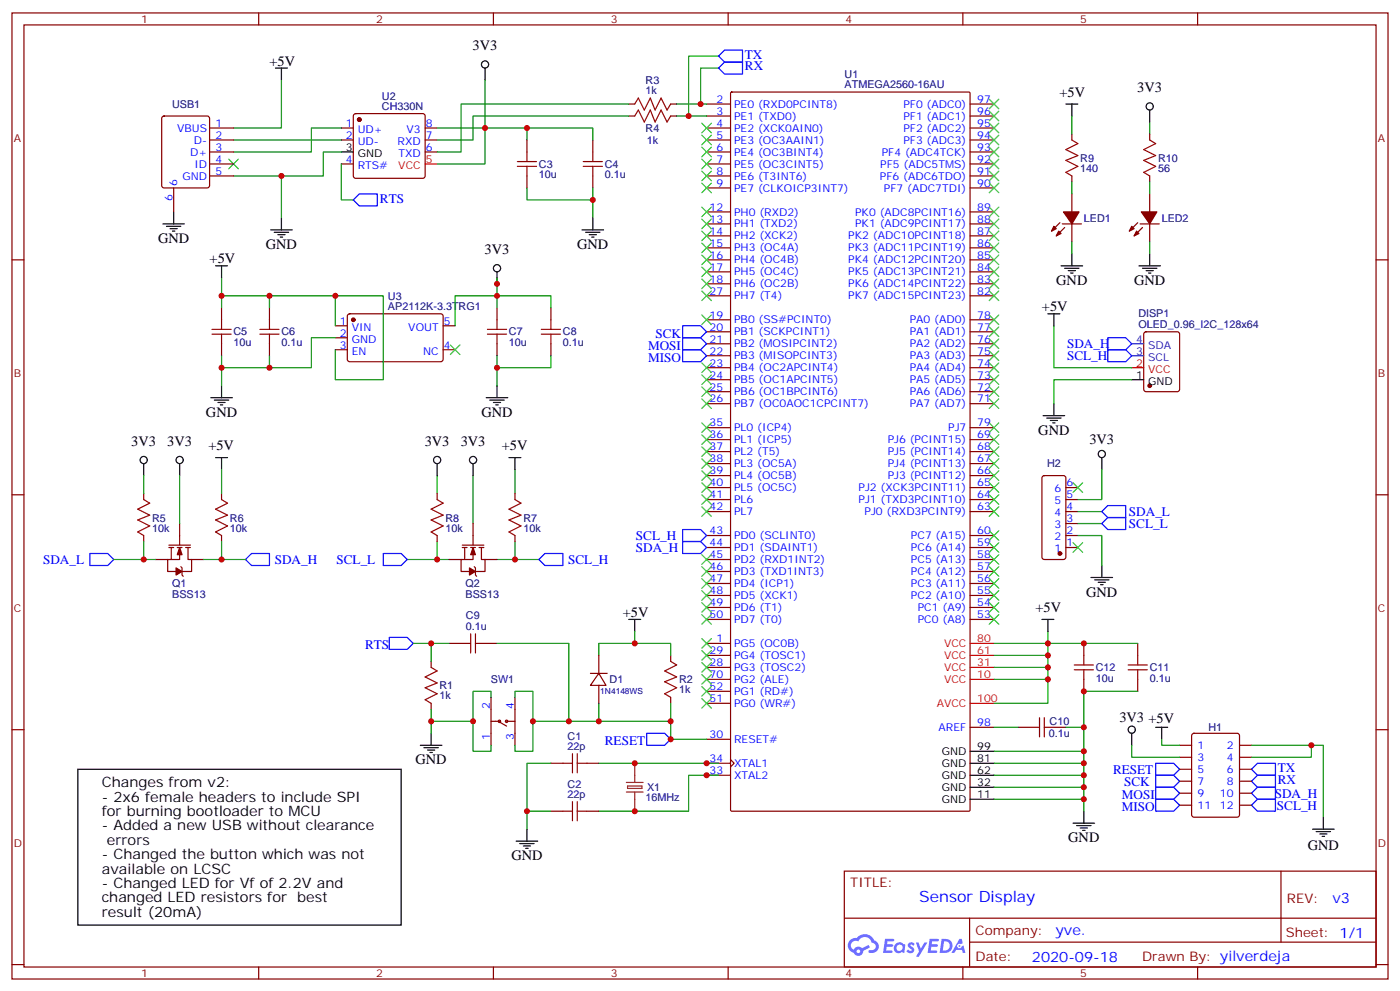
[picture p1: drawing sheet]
<svg xmlns="http://www.w3.org/2000/svg" width="412mm" height="292mm" viewBox="0 0 412 292" stroke-linecap="round" stroke-linejoin="round" font-family="sans-serif">
<g fill="none" stroke="#870000" stroke-width=".35">
<path d="M3.5 3.8h405.4v284.3h-405.4zM7.1 7.3h398.2v277.3h-398.2zM76.2 3.8v3.5M145.3 3.8v3.5M214.5 3.8v3.5M283.6 3.8v3.5M352.8 3.8v3.5M3.5 76.5h3.6M405.3 76.5h3.6M3.5 145.6h3.6M405.3 145.6h3.6M3.5 214.8h3.6"/>
<path d="M405.3 214.8h3.6M248.7 256.4h156.6v28.2h-156.6zM377.3 256.4v20.9M248.7 270.2h156.5M285.6 277.3h119.6M285.6 270.2v14.2M3.5 283.9h3.6M76.2 284.6v3.5M145.3 284.6v3.5M214.5 284.6v3.5M283.6 284.6v3.5M352.8 284.6v3.5"/>
<path d="M405.3 283.9h3.6"/>
</g>
<g fill="#5487ff">
<path d="M267.7 277.6a1.22 1.22 0 0 1 1.7 .2l-.4 .6a.47 .47 0 0 0-.3-.4 .47 .47 0 0 0-.5 .2l.1 .2a1.14 1.14 0 0 1 .8 1.8 1.14 1.14 0 0 1-1.9 0l-.2-.2 .5-.6 .7 .5a.29 .29 0 0 0 .3-.3 .29 .29 0 0 0-.2-.3 1.04 1.04 0 0 1-.6-1.7z"/>
<path d="M260.7 276.3h2.4l.3 .2-.2 .5-1.8 .1-.1 .8h1.5l.3 .4-.3 .4h-1.6l-.2 1.1h1.7l.2 .3-.2 .3-2.6 .1z"/>
<path d="M273.8 276.3h2.4l.3 .2-.1 .5-1.8 .1-.2 .8h1.6l.3 .4-.4 .4h-1.6l-.1 1.1h1.7l.2 .3-.2 .3-2.6 .1z"/>
<path d="M282.6 276.3h.7l.3 1.3-.6 .3a.69 .69 0 0 0-1 .3 .69 .69 0 0 0 .4 .9 .69 .69 0 0 0 .9-.6l.5-.2 .6 2.2h-.8l-.2-.9h-1.8l-.5 .9h-.8z"/>
<path d="M269.8 277.4h.8l.6 1.8 1.1-1.8h.9l-2.6 4.2h-.8l.9-1.5z"/>
<path d="M277.4 276.3l-.6 4.2h1.3a2.11 2.11 0 0 0 2.5-2.1 2.11 2.11 0 0 0-2.5-2.1zM278.1 277.1a1.39 1.39 0 0 1 1.7 1.4 1.39 1.39 0 0 1-1.8 1.3h-.3z"/>
<path d="M263.7 277.9a1.54 1.54 0 0 0-.1 2.2 1.54 1.54 0 0 0 2.2 .1l.6 .3 .3-2.3-.2-.3h-.4a1.49 1.49 0 0 0-2.4 0zM264 278.9a.94 .94 0 0 1 1.8 0 .94 .94 0 0 1-1.8 0z"/>
<path d="M250.4 276.7a2.18 2.18 0 0 0 1.1 3.7 1.44 1.44 0 0 0 1.6 .9 1.44 1.44 0 0 0 1.2-1.4l2-1.1-.5-.7-1.9 1a1.47 1.47 0 0 0-2.4 .4 1.39 1.39 0 0 1-.7-1.9 1.39 1.39 0 0 1 2-.5 2.12 2.12 0 0 1 2.2-1.3 2.12 2.12 0 0 1 1.9 1.7 1.14 1.14 0 0 1 1.1 1.4 1.14 1.14 0 0 1-1.7 .7 .43 .43 0 0 0-.5 .4 .43 .43 0 0 0 .4 .5 1.98 1.98 0 0 0 2.5-1.2 1.98 1.98 0 0 0-1.2-2.6 3.1 3.1 0 0 0-5.3-.6l-.9 .1zM252.3 280a.55 .55 0 0 1 1.1 0 .55 .55 0 0 1-1.1 0z"/>
<circle cx="282.6" cy="278.4" r=".26"/>
</g>
<g fill="none" stroke="#870000" stroke-width=".35">
<path d="M47.9 34.4l.4-.3h12.7l.7 .5v20l-.4 .7h-13l-.6-.4-.1-20zM61.7 37.7h7.1M100.5 37.7h3.6M104.3 33.6l.5-.2h19.7l.5 .2 .2 .5v17.7l-.2 .5-.5 .2h-19.7l-.5-.2-.2-.5v-17.7zM125.2 37.7h3.6M185.2 34.1h1.8M185.2 30.6h1.8M197.6 34.1h1.7M197.6 30.6h1.7M208.1 34.1h7.1M208.1 37.7h7.1M208.1 30.6h7.1"/>
<path d="M215.3 27.3l.2-.2h69.9l.3 .2 .1 211.1-.2 .3-70.1 .1-.3-.2zM285.8 34.1h7M285.8 37.7h7M285.8 30.6h7M315.7 39.4v1.8M338.7 39.4v1.8M51.2 55.3v7.1M61.7 44.7h7.1M61.7 48.3h7.1M61.7 51.8h7.1M61.7 41.2h7.1M100.5 48.3h3.6"/>
<path d="M100.5 41.2h3.6M125.2 44.7h3.6M125.2 41.2h3.6M155.2 41.2v3.5M155.2 51.8v3.5M174.6 41.2v3.5M174.6 51.8v3.5M208.1 44.7h7.1M208.1 48.3h7.1M208.1 51.8h7.1M208.1 55.3h7.1M208.1 41.2h7.1"/>
<path d="M285.8 44.7h7M285.8 48.3h7M285.8 51.8h7M285.8 55.3h7M285.8 41.2h7M315.7 51.8v1.8M315.7 57.1v5.3M338.7 51.8v1.8M338.7 57.1v5.3M208.1 69.4h7.1M208.1 76.5h7.1M208.1 73h7.1"/>
<path d="M208.1 65.9h7.1M208.1 62.4h7.1M285.8 69.4h7M285.8 76.5h7M285.8 73h7M285.8 65.9h7M285.8 62.4h7M312.2 65.5l-2.5 2.5M312.9 65.9h5.7M313.6 67l-2.5 2.4M315.7 65.9v5.3M335.1 65.5l-2.4 2.5"/>
<path d="M335.8 65.9h5.7M336.5 67l-2.4 2.4M338.7 65.9v5.3M65.3 90.6v3.5M79.4 90.6v3.5M98.8 95.9h3.5M98.8 99.4h3.5M102.5 92.6l.5-.2h27.1l.4 .7v12.9l-.7 .5-27.1-.1-.4-.6v-12.7zM130.5 95.9h3.6M146.4 90.6v3.5M162.3 90.6v3.5M208.1 97.6h7.1"/>
<path d="M208.1 80h7.1M208.1 94.1h7.1M208.1 83.5h7.1M208.1 87.1h7.1M285.8 97.6h7M285.8 80h7M285.8 94.1h7M285.8 83.5h7M285.8 87.1h7M337.1 97.9l.5-.3h9.2l.6 .5 .1 16.5-.5 .6-9.4 .1-.6-.5-.1-16.4zM65.3 101.2v3.5M79.4 101.2v3.5"/>
<path d="M98.8 102.9h3.5M130.5 102.9h3.6M146.4 101.2v3.5M162.3 101.2v3.5M208.1 108.2h7.1M208.1 118.8h7.1M208.1 111.8h7.1M208.1 115.3h7.1M208.1 104.7h7.1M208.1 101.2h7.1M285.8 108.2h7M285.8 118.8h7"/>
<path d="M285.8 111.8h7M285.8 115.3h7M285.8 104.7h7M285.8 101.2h7M208.1 132.9h7.1M208.1 129.4h7.1M208.1 136.5h7.1M208.1 140h7.1M208.1 125.9h7.1M285.8 132.9h7M285.8 129.4h7M285.8 136.5h7"/>
<path d="M285.8 140h7M285.8 125.9h7M42.3 145.3v1.7M42.3 157.6v1.8M52.9 154.1v6.3M65.3 145.3v1.7M65.3 157.6v1.8M128.8 145.3v1.7M128.8 157.6v1.8M139.3 154.1v6.3M151.7 145.3v1.7M151.7 157.6v1.8"/>
<path d="M208.1 150.6h7.1M208.1 157.6h7.1M208.1 143.5h7.1M208.1 147h7.1M285.8 150.6h7M285.8 157.6h7M285.8 143.5h7M285.8 147h7M307.2 140.2l.4-.2h5.7l.6 .4 .1 23.6-.5 .6-5.9 .1-.6-.5-.1-23.5zM314 150.6h3.5M314 157.6h3.5M314 143.5h3.5"/>
<path d="M314 147h3.5M314 154.1h3.5M45.9 164.7h3.5M49.7 161.1h1.5M49.7 160.4h6.4M50.4 161.1v3.6M52.2 161.1h1.4M52.9 161.1v3.6h-3.5v3.5h2.5M53.3 166.8l.3 .3v2.2l.4 .3M54.7 161.1h1.4M55.4 161.1v3.6h1v3.5h-2.8M56.4 164.7h3.6"/>
<path d="M132.3 164.7h3.5M136.2 161.1h1.4M136.2 160.4h6.3M136.9 161.1v3.6M138.6 161.1h1.5M139.3 161.1v3.6h-3.5v3.5h2.5M139.7 166.8l.4 .3v2.2l.3 .3M141.1 161.1h1.4M141.8 161.1v3.6h1.1v3.5h-2.8M142.9 164.7h3.5M208.1 164.7h7.1M208.1 178.8h7.1"/>
<path d="M208.1 175.3h7.1M208.1 171.7h7.1M208.1 168.2h7.1M208.1 161.1h7.1M285.8 164.7h7M285.8 178.8h7M285.8 175.3h7M285.8 171.7h7M285.8 168.2h7M285.8 161.1h7M314 161.1h3.5M127 194.7v1.7"/>
<path d="M132.3 189.4h3.5M142.9 189.4h3.5M173.9 198.2h5M176.4 198.2l2.1 3.5h-4.6zM176.4 192.9v5.3M197.6 192.9v1.8M208.1 189.4h7.1M208.1 182.3h7.1M208.1 200h7.1M208.1 196.4h7.1M208.1 192.9h7.1M285.8 182.3h7"/>
<path d="M319.3 189.4v3.5M319.3 200v3.5M335.1 189.4v3.5M335.1 200v3.5M127 207v1.8M144.6 205.2v14.2M144.6 212.3h2.5M146.8 212.3l2.4 1.4M149.2 212.3h2.5M151.7 205.2v14.2M176.4 201.7v5.3M197.6 205.2v1.8"/>
<path d="M208.1 217.6h7.1M208.1 207h7.1M208.1 203.5h7.1M285.8 214.1h7M299.9 214.1h3.5M310.4 214.1h3.6M347.5 219.4h3.5M351.2 216l.5-.2h12.7l.7 .5v23.5l-.4 .7h-13l-.6-.4-.1-23.6zM365.1 219.4h3.6M162.3 224.6h3.5M162.3 238.8h3.5M172.9 224.6h3.5"/>
<path d="M172.9 238.8h3.5M208.1 224.6h7.1M208.1 228.2h7.1M215.2 223.6l1.1 1-1.1 1.1M347.5 222.9h3.5M347.5 226.4h3.5M347.5 229.9h3.5M347.5 233.5h3.5M347.5 237h3.5M365.1 222.9h3.6M365.1 226.4h3.6M365.1 229.9h3.6"/>
<path d="M365.1 233.5h3.6M365.1 237h3.6"/>
<circle cx="147.1" cy="212.3" r=".35"/>
<circle cx="149.2" cy="212.3" r=".35"/>
</g>
<path d="M125.2 48.3h3.6M285.8 196.4h7M285.8 189.4h7M285.8 200h7M285.8 192.9h7M285.8 207h7" fill="none" stroke="#f00" stroke-width=".35"/>
<g fill="none" stroke="#000" stroke-width=".35">
<path d="M81.1 20h3.6M82.9 20v3.6M142.9 20v3.6M314 30.6h3.5M315.7 30.6v3.5M338.7 32.4v3.5M100.5 44.7h3.6M48 65.9h6.3M49 66.6h4.3M50.1 67.3h2.1M50.8 68h.7M51.2 62.4v3.5"/>
<path d="M63.5 78.2h3.5M65.3 78.2v3.6M79.7 67.7h6.4M80.8 68.4h4.2M81.8 69.1h2.2M82.5 69.8h.8M82.9 64.1v3.6M171.4 67.7h6.4M172.5 68.4h4.2M173.6 69.1h2.1M174.3 69.8h.7M174.6 64.1v3.6"/>
<path d="M312.6 78.2h6.3M313.6 79h4.3M314.7 79.7h2.1M315.7 74.7v3.5M335.5 78.2h6.3M336.5 79h4.3M337.6 79.7h2.1M338.7 74.7v3.5M146.4 80v3.5M308.7 92.4h3.5M310.4 92.4v3.5M315.4 80.4h.7"/>
<path d="M338.3 80.4h.7M62.1 117.1h6.3M63.1 117.8h4.3M64.2 118.5h2.1M64.9 119.2h.7M65.3 113.5v3.6M143.2 117.1h6.4M144.3 117.8h4.2M145.3 118.5h2.2M146 119.2h.8M146.4 113.5v3.6M310.4 118.8v3.5"/>
<path d="M333.4 111.8h3.5M42.3 136.5v3.5M52.9 136.5v3.5M63.5 134.7h3.5M65.3 134.7v3.5M128.8 136.5v3.5M139.3 136.5v3.5M149.9 134.7h3.6M151.7 134.7v3.5M307.3 122.3h6.3M308.3 123h4.3M309.4 123.8h2.1"/>
<path d="M310.1 124.5h.7M324.6 134.7v3.5M321.4 170h6.3M322.4 170.7h4.3M323.5 171.4h2.1M324.2 172.1h.7M324.6 166.4v3.6M185.2 182.3h3.5M187 182.3v3.5M306.9 182.3h3.5M308.7 182.3v3.5M123.8 219.4h6.4"/>
<path d="M127 215.8v3.6M333.4 215.8v3.6M340.4 214.1h3.6M342.2 214.1v3.5M22.9 226.4h95.3v45.9h-95.3zM124.9 220.1h4.2M125.9 220.8h2.2M126.6 221.5h.8M285.8 235.2h7M285.8 231.7h7M285.8 224.6h7M285.8 221.1h7"/>
<path d="M285.8 228.2h7M319.3 238.8v3.5M152 247.6h6.4M153.1 248.3h4.2M154.2 249h2.1M154.9 249.7h.7M155.2 244.1v3.5M316.1 242.3h6.3M317.1 243h4.3M318.2 243.7h2.1M318.9 244.4h.7M386.6 244.1h6.4"/>
<path d="M387.7 244.8h4.2M388.8 245.5h2.1M389.5 246.2h.7M389.8 240.5v3.6"/>
<circle cx="142.9" cy="19" r="1.06"/>
<circle cx="338.7" cy="31.3" r="1.06"/>
<circle cx="146.4" cy="79" r="1.06"/>
<circle cx="42.3" cy="135.4" r="1.06"/>
<circle cx="52.9" cy="135.4" r="1.06"/>
<circle cx="128.8" cy="135.4" r="1.06"/>
<circle cx="139.3" cy="135.4" r="1.06"/>
<circle cx="324.6" cy="133.6" r="1.06"/>
<circle cx="333.4" cy="214.8" r="1.06"/>
</g>
<g fill="#870000" stroke="#870000" stroke-width=".35">
<path d="M51.9 167.1l1.7 1.1-1.7 1.1z"/>
<path d="M52.9 161.1l.7 2.2h-1.4z"/>
<path d="M138.3 167.1l1.8 1.1-1.8 1.1z"/>
<path d="M139.3 161.1l.8 2.2h-1.5z"/>
<path d="M313.3 62.4h4.6l-2.2 3.5z"/>
<path d="M310.4 66.6l.7 .7-1.4 .7z"/>
<path d="M311.9 68l.7 .7-1.5 .7z"/>
<path d="M336.2 62.4h4.6l-2.1 3.5z"/>
<path d="M333.4 66.6l.7 .7-1.4 .7z"/>
<path d="M334.8 68l.7 .7-1.4 .7z"/>
<circle cx="105.8" cy="35.2" r=".53"/>
<circle cx="104.1" cy="94.1" r=".53"/>
<circle cx="338.7" cy="113.5" r=".53"/>
<circle cx="312.2" cy="162.9" r=".53"/>
</g>
<g fill="none" stroke="#a10000" stroke-width=".35">
<path d="M187 30.6l1-1.7 1.8 3.5 1.8-3.5 1.4 3.5 1.7-3.5 1.8 3.5 1.1-1.8M187 34.1l1-1.7 1.8 3.5 1.8-3.5 1.4 3.5 1.7-3.5 1.8 3.5 1.1-1.8M152.4 49h5.6M152.4 47.6h5.6M155.2 44.7v2.9M155.2 49v2.8M171.8 49h5.6M171.8 47.6h5.6M174.6 44.7v2.9M174.6 49v2.8M315.7 41.2l1.8 1.1-3.5 1.7 3.5 1.8-3.5 1.4 3.5 1.8-3.5 1.7 1.7 1.1M338.7 41.2l1.7 1.1-3.5 1.7 3.5 1.8-3.5 1.4 3.5 1.8-3.5 1.7 1.8 1.1"/>
<path d="M62.4 98.4h5.7M62.4 96.9h5.7M65.3 94.1v2.8M65.3 98.4v2.8M76.6 98.4h5.6M76.6 96.9h5.6M79.4 94.1v2.8M79.4 98.4v2.8M143.6 98.4h5.6M143.6 96.9h5.6M146.4 94.1v2.8M146.4 98.4v2.8"/>
<path d="M159.5 98.4h5.6M159.5 96.9h5.6M162.3 94.1v2.8M162.3 98.4v2.8M42.3 147l1.8 1.1-3.5 1.8 3.5 1.7-3.5 1.4 3.5 1.8-3.5 1.8 1.7 1M65.3 147l1.7 1.1-3.5 1.8 3.5 1.7-3.5 1.4 3.5 1.8-3.5 1.8 1.8 1M128.8 147l1.7 1.1-3.5 1.8 3.5 1.7-3.5 1.4 3.5 1.8-3.5 1.8 1.8 1M151.7 147l1.8 1.1-3.6 1.8 3.6 1.7-3.6 1.4 3.6 1.8-3.6 1.8 1.8 1M127 196.4l1.8 1.1-3.6 1.7 3.6 1.8-3.6 1.4 3.6 1.8-3.6 1.8 1.8 1M135.8 189.4h2.8M138.6 186.5v5.7M140.1 186.5v5.7"/>
<path d="M140.1 189.4h2.8M197.6 194.7l1.7 1-3.5 1.8 3.5 1.7-3.5 1.5 3.5 1.7-3.5 1.8 1.8 1M316.4 197.1h5.7M316.4 195.7h5.7M319.3 192.9v2.8M319.3 197.1v2.9M332.3 197.1h5.7M332.3 195.7h5.7M335.1 192.9v2.8M335.1 197.1v2.9M303.4 214.1h2.8M306.2 211.2v5.7"/>
<path d="M307.6 211.2v5.7M307.6 214.1h2.8M165.8 224.6h2.8M165.8 238.8h2.8M168.6 221.8v5.7M168.6 235.9v5.7M170 224.6h2.9M170 221.8v5.7M170 235.9v5.7M170 238.8h2.9"/>
</g>
<path d="M184.5 230.3h4.9M184.5 233.1h4.9M184.9 231.4h4.2v.7h-4.2zM187 224.6v5.7M187 233.1v5.7" fill="none" stroke="#8c2424" stroke-width=".35"/>
<g fill="none" stroke="#008700" stroke-width=".35">
<path d="M211.7 16.5h-8.9v17.6M82.9 23.6v14.1h-14.1M100.5 37.7h-8.8v7h-22.9M128.8 37.7h14.1v10.6h-14.1M142.9 23.6v14.1h12.3v3.5M155.2 37.7h19.4v3.5M185.2 30.6h-49.4v14.1h-7M185.2 34.1h-45.9v7.1h-10.5M199.3 30.6h8.8M199.3 34.1h8.8M211.7 20h-5.3v10.6M315.7 34.1v5.3"/>
<path d="M338.7 35.9v3.5M68.8 51.8h14.1v12.3M68.8 41.2h31.7M100.5 44.7h-5.3v7.1h-12.3M100.5 48.3v10.5h3.6M155.2 55.3v3.5h19.4v-3.5M174.6 58.8v5.3M315.7 53.6v3.5M338.7 53.6v3.5M315.7 71.2v3.5M338.7 71.2v3.5M65.3 90.6v-3.5h14.1v3.5"/>
<path d="M65.3 81.8v5.3M79.4 87.1h19.4M98.8 95.9v-8.8h14.1v24.7h-14.1v-8.9M98.8 99.4h-7.1v8.8h-12.3M146.4 90.6v-3.5h-12.3v8.8M146.4 81.8v5.3h15.9v3.5M310.4 95.9v12.3h23M65.3 104.7v3.5h14.1v-3.5M65.3 108.2v5.3M146.4 104.7v3.5h15.9v-3.5M146.4 108.2v5.3M333.4 111.8h-23v7"/>
<path d="M42.3 140v5.3M52.9 140v14.1M65.3 138.2v7.1M128.8 140v5.3M139.3 140v14.1M151.7 138.2v7.1M324.6 138.2v8.8h-7.1M42.3 159.4v5.3M65.3 159.4v5.3M128.8 159.4v5.3M151.7 159.4v5.3M317.5 157.6h7.1v8.8"/>
<path d="M317.5 150.6h7.1M317.5 154.1h7.1M33.5 164.7h12.4M60 164.7h12.3M119.9 164.7h12.4M146.4 164.7h12.3M121.7 189.4h10.6M127 189.4v5.3M146.4 189.4h21.2v22.9M176.4 192.9v-3.5h21.2v3.5M187 185.8v3.6M292.8 189.4h15.9v17.6h-15.9"/>
<path d="M292.8 192.9h15.9M292.8 196.4h15.9M292.8 200h15.9M308.7 185.8v3.6h26.4M127 208.8v7M127 212.3h12.3M144.6 205.2v-1.7h-5.3v17.6h5.3v-1.7M151.7 205.2v-1.7h5.3v17.6h-5.3v-1.7M157 212.3h40.6v5.3h10.5M176.4 207v5.3M197.6 207v5.3M292.8 214.1h7.1"/>
<path d="M314 214.1h5.3v7M333.4 219.4v3.5h14.1M335.1 203.5h-15.8v10.6M342.2 217.6v1.8h5.3M368.7 219.4h21.1v21.1M386.3 219.4v3.5h-17.6M155.2 238.8v5.3M162.3 224.6h-7.1v14.2h7.1M176.4 224.6h35.3M211.7 228.2h-8.9v10.6h-26.4M292.8 221.1h26.5v17.7M292.8 224.6h26.5"/>
<path d="M292.8 235.2h26.5M292.8 231.7h26.5M292.8 228.2h26.5"/>
</g>
<g fill="none" stroke="#3c3" stroke-width=".35">
<path d="M206.7 39.8l2.8 2.8M206.7 36.3l2.8 2.8M209.5 39.8l-2.8 2.8M209.5 36.3l-2.8 2.8M291.4 29.2l2.8 2.8M291.4 32.7l2.8 2.9M291.4 36.3l2.8 2.8M291.4 39.8l2.8 2.8M294.2 32.7l-2.8 2.9M294.2 29.2l-2.8 2.8M294.2 36.3l-2.8 2.8M294.2 39.8l-2.8 2.8"/>
<path d="M67.4 46.8l2.8 2.9M70.2 46.8l-2.8 2.9M206.7 53.9l2.8 2.8M206.7 50.4l2.8 2.8M206.7 46.8l2.8 2.9M206.7 43.3l2.8 2.8M209.5 53.9l-2.8 2.8M209.5 50.4l-2.8 2.8M209.5 46.8l-2.8 2.9M209.5 43.3l-2.8 2.8M291.4 43.3l2.8 2.8M291.4 46.8l2.8 2.9"/>
<path d="M291.4 50.4l2.8 2.8M291.4 53.9l2.8 2.8M294.2 53.9l-2.8 2.8M294.2 50.4l-2.8 2.8M294.2 46.8l-2.8 2.9M294.2 43.3l-2.8 2.8M206.7 78.6l2.8 2.8M206.7 75.1l2.8 2.8M206.7 71.5l2.8 2.9M206.7 68l2.8 2.8M206.7 64.5l2.8 2.8M206.7 61l2.8 2.8"/>
<path d="M209.5 78.6l-2.8 2.8M209.5 75.1l-2.8 2.8M209.5 71.5l-2.8 2.9M209.5 68l-2.8 2.8M209.5 64.5l-2.8 2.8M209.5 61l-2.8 2.8M291.4 61l2.8 2.8M291.4 64.5l2.8 2.8M291.4 68l2.8 2.8M291.4 71.5l2.8 2.9M291.4 75.1l2.8 2.8M291.4 78.6l2.8 2.8"/>
<path d="M294.2 78.6l-2.8 2.8M294.2 61l-2.8 2.8M294.2 64.5l-2.8 2.8M294.2 68l-2.8 2.8M294.2 71.5l-2.8 2.9M294.2 75.1l-2.8 2.8M206.7 92.7l2.8 2.8M206.7 85.7l2.8 2.8M206.7 82.1l2.8 2.8M209.5 92.7l-2.8 2.8M209.5 85.7l-2.8 2.8M209.5 82.1l-2.8 2.8"/>
<path d="M291.4 82.1l2.8 2.8M291.4 85.7l2.8 2.8M291.4 92.7l2.8 2.8M291.4 96.2l2.8 2.9M291.4 99.8l2.8 2.8M294.2 96.2l-2.8 2.9M294.2 85.7l-2.8 2.8M294.2 82.1l-2.8 2.8M294.2 92.7l-2.8 2.8M294.2 99.8l-2.8 2.8M132.6 101.5l2.9 2.9M135.5 101.5l-2.9 2.9"/>
<path d="M206.7 117.4l2.8 2.8M206.7 113.9l2.8 2.8M206.7 110.3l2.8 2.9M206.7 106.8l2.8 2.8M209.5 117.4l-2.8 2.8M209.5 113.9l-2.8 2.8M209.5 110.3l-2.8 2.9M209.5 106.8l-2.8 2.8M291.4 103.3l2.8 2.8M291.4 106.8l2.8 2.8M291.4 110.3l2.8 2.9M291.4 113.9l2.8 2.8"/>
<path d="M291.4 117.4l2.8 2.8M294.2 110.3l-2.8 2.9M294.2 106.8l-2.8 2.8M294.2 103.3l-2.8 2.8M294.2 113.9l-2.8 2.8M294.2 117.4l-2.8 2.8M206.7 138.6l2.8 2.8M206.7 135l2.8 2.9M206.7 131.5l2.8 2.8M206.7 128l2.8 2.8M206.7 124.5l2.8 2.8M209.5 138.6l-2.8 2.8"/>
<path d="M209.5 135l-2.8 2.9M209.5 131.5l-2.8 2.8M209.5 128l-2.8 2.8M209.5 124.5l-2.8 2.8M291.4 124.5l2.8 2.8M291.4 128l2.8 2.8M291.4 131.5l2.8 2.8M291.4 135l2.8 2.9M291.4 138.6l2.8 2.8M294.2 124.5l-2.8 2.8M294.2 128l-2.8 2.8M294.2 131.5l-2.8 2.8"/>
<path d="M294.2 135l-2.8 2.9M294.2 138.6l-2.8 2.8M206.7 149.2l2.8 2.8M206.7 145.6l2.8 2.8M206.7 142.1l2.8 2.8M209.5 149.2l-2.8 2.8M209.5 145.6l-2.8 2.8M209.5 142.1l-2.8 2.8M291.4 142.1l2.8 2.8M291.4 145.6l2.8 2.8M291.4 149.2l2.8 2.8M291.4 156.2l2.8 2.8"/>
<path d="M291.4 159.7l2.8 2.9M294.2 142.1l-2.8 2.8M294.2 145.6l-2.8 2.8M294.2 149.2l-2.8 2.8M294.2 156.2l-2.8 2.8M294.2 159.7l-2.8 2.9M316.1 159.7l2.8 2.9M316.1 142.1l2.8 2.8M318.9 159.7l-2.8 2.9M318.9 142.1l-2.8 2.8M206.7 177.4l2.8 2.8M206.7 173.8l2.8 2.9"/>
<path d="M206.7 170.3l2.8 2.8M206.7 166.8l2.8 2.8M206.7 163.3l2.8 2.8M209.5 177.4l-2.8 2.8M209.5 173.8l-2.8 2.9M209.5 170.3l-2.8 2.8M209.5 166.8l-2.8 2.8M209.5 163.3l-2.8 2.8M291.4 163.3l2.8 2.8M291.4 166.8l2.8 2.8M291.4 170.3l2.8 2.8M291.4 173.8l2.8 2.9"/>
<path d="M291.4 177.4l2.8 2.8M294.2 166.8l-2.8 2.8M294.2 163.3l-2.8 2.8M294.2 170.3l-2.8 2.8M294.2 173.8l-2.8 2.9M294.2 177.4l-2.8 2.8M206.7 198.5l2.8 2.9M206.7 195l2.8 2.8M206.7 191.5l2.8 2.8M206.7 188l2.8 2.8M206.7 180.9l2.8 2.8M209.5 198.5l-2.8 2.9"/>
<path d="M209.5 195l-2.8 2.8M209.5 191.5l-2.8 2.8M209.5 188l-2.8 2.8M209.5 180.9l-2.8 2.8M291.4 180.9l2.8 2.8M294.2 180.9l-2.8 2.8M206.7 205.6l2.8 2.8M206.7 202.1l2.8 2.8M209.5 205.6l-2.8 2.8M209.5 202.1l-2.8 2.8"/>
</g>
<g fill="none" stroke="#00f" stroke-width=".35">
<path d="M213.4 14.7h5.3v3.6h-5.3l-1.7-1.8zM213.4 18.3h5.3v3.5h-5.3l-1.7-1.8zM104.1 58.8l1.7-1.7h5.3v3.5h-5.3zM201.1 95.9h5.3l1.7 1.7-1.7 1.8h-5.3zM201.1 99.4h5.3l1.7 1.8-1.7 1.7h-5.3zM326.3 99.4h5.3l1.8 1.8-1.8 1.7h-5.3zM201.1 102.9h5.3l1.7 1.8-1.7 1.8h-5.3zM326.3 102.9h5.3l1.8 1.8-1.8 1.8h-5.3zM201.1 155.9h5.3l1.7 1.7-1.7 1.8h-5.3zM201.1 159.4h5.3l1.7 1.7-1.7 1.8h-5.3zM324.6 154.1l1.7-1.8h5.3v3.6h-5.3zM326.3 148.8h5.3v3.5h-5.3l-1.7-1.7z"/>
<path d="M26.5 162.9h5.2l1.8 1.8-1.8 1.7h-5.2zM72.3 164.7l1.8-1.8h5.3v3.5h-5.3zM112.9 162.9h5.3l1.7 1.8-1.7 1.7h-5.3zM158.7 164.7l1.8-1.8h5.3v3.5h-5.3zM114.7 187.6h5.2l1.8 1.8-1.8 1.7h-5.2zM190.5 215.8h5.3l1.8 1.8-1.8 1.8h-5.3zM340.4 228.2h5.3l1.8 1.7-1.8 1.8h-5.3zM340.4 231.7h5.3l1.8 1.8-1.8 1.7h-5.3zM340.4 235.2h5.3l1.8 1.8-1.8 1.8h-5.3zM340.4 224.6h5.3l1.8 1.8-1.8 1.8h-5.3zM368.7 226.4l1.7-1.8h5.3v3.6h-5.3zM368.7 233.5l1.7-1.8h5.3v3.5h-5.3z"/>
<path d="M368.7 237l1.7-1.8h5.3v3.6h-5.3zM370.4 228.2h5.3v3.5h-5.3l-1.7-1.8z"/>
</g>
<path d="M333.4 108.2h3.5" fill="none" stroke="#c00" stroke-width=".35"/>
<path d="M333.4 104.7h3.5M333.4 101.2h3.5" fill="none" stroke="#309" stroke-width=".35"/>
<g fill="#c00">
<circle cx="155.2" cy="238.8" r=".88"/>
<circle cx="208.1" cy="228.2" r=".88"/>
<circle cx="208.1" cy="224.6" r=".88"/>
<circle cx="187" cy="224.6" r=".88"/>
<circle cx="187" cy="238.8" r=".88"/>
<circle cx="82.9" cy="51.8" r=".88"/>
<circle cx="142.9" cy="37.7" r=".88"/>
<circle cx="155.2" cy="37.7" r=".88"/>
<circle cx="174.6" cy="58.8" r=".88"/>
<circle cx="146.4" cy="87.1" r=".88"/>
<circle cx="146.4" cy="108.2" r=".88"/>
<circle cx="65.3" cy="87.1" r=".88"/>
<circle cx="65.3" cy="108.2" r=".88"/>
<circle cx="98.8" cy="87.1" r=".88"/>
<circle cx="79.4" cy="87.1" r=".88"/>
<circle cx="79.4" cy="108.2" r=".88"/>
<circle cx="127" cy="189.4" r=".88"/>
<circle cx="187" cy="189.4" r=".88"/>
<circle cx="146.4" cy="83.5" r=".88"/>
<circle cx="65.3" cy="164.7" r=".88"/>
<circle cx="42.3" cy="164.7" r=".88"/>
<circle cx="128.8" cy="164.7" r=".88"/>
<circle cx="151.7" cy="164.7" r=".88"/>
<circle cx="319.3" cy="235.2" r=".88"/>
<circle cx="319.3" cy="231.7" r=".88"/>
<circle cx="319.3" cy="228.2" r=".88"/>
<circle cx="319.3" cy="224.6" r=".88"/>
<circle cx="319.3" cy="221.1" r=".88"/>
<circle cx="308.7" cy="192.9" r=".88"/>
<circle cx="308.7" cy="196.4" r=".88"/>
<circle cx="308.7" cy="200" r=".88"/>
<circle cx="308.7" cy="189.4" r=".88"/>
<circle cx="319.3" cy="214.1" r=".88"/>
<circle cx="319.3" cy="203.5" r=".88"/>
<circle cx="319.3" cy="189.4" r=".88"/>
<circle cx="206.4" cy="30.6" r=".88"/>
<circle cx="202.8" cy="34.1" r=".88"/>
<circle cx="386.3" cy="219.4" r=".88"/>
<circle cx="197.6" cy="217.6" r=".88"/>
<circle cx="176.4" cy="212.3" r=".88"/>
<circle cx="197.6" cy="212.3" r=".88"/>
<circle cx="167.6" cy="212.3" r=".88"/>
<circle cx="157" cy="212.3" r=".88"/>
<circle cx="127" cy="212.3" r=".88"/>
<circle cx="139.3" cy="212.3" r=".88"/>
</g>
<text font-size="4.6" fill="#00f" x="270.8" y="265.4">Sensor Display</text>
<g font-size="4.2">
<text x="139.2" y="14.7">3V3</text>
<text x="79.4" y="19.3">+5V</text>
<text x="312.1" y="28.5">+5V</text>
<text x="335" y="27.1">3V3</text>
<text x="46.6" y="71.5">GND</text>
<text x="61.7" y="77.5">+5V</text>
<text x="78.3" y="73.3">GND</text>
<text x="142.8" y="74.7">3V3</text>
<text x="170" y="73.3">GND</text>
<text x="311.1" y="83.9">GND</text>
<text x="334.1" y="83.9">GND</text>
<text x="306.9" y="91.7">+5V</text>
<text x="60.7" y="122.7">GND</text>
<text x="141.8" y="122.7">GND</text>
<text x="38.7" y="131.2">3V3</text>
<text x="49.3" y="131.2">3V3</text>
<text x="125.1" y="131.2">3V3</text>
<text x="135.7" y="131.2">3V3</text>
<text x="305.9" y="128">GND</text>
<text x="320.9" y="130.8">3V3</text>
<text x="61.4" y="132.5">+5V</text>
<text x="147.8" y="132.5">+5V</text>
<text x="320" y="175.6">GND</text>
<text x="183.4" y="181.6">+5V</text>
<text x="305" y="180.2">+5V</text>
<text x="329.7" y="212.5">3V3 +5V</text>
<text x="122.4" y="225">GND</text>
<text x="30" y="231.7">Changes from v2:</text>
<text x="30" y="235.9">- 2x6 female headers to include SPI</text>
<text x="30" y="240.2">for burning bootloader to MCU</text>
<text x="30" y="244.4">- Added a newUSB w</text>
<text x="76.2" y="244.4">ithout clearance</text>
<text x="31.5" y="248.6">errors</text>
<text x="314.7" y="247.9">GND</text>
<text x="385.2" y="250.1">GND</text>
<text x="30" y="252.9">- Changed the button w</text>
<text x="30" y="257.1">available on LCSC</text>
<text x="80.7" y="252.9">hich w</text>
<text x="94.4" y="252.9">as not</text>
<text x="150.6" y="253.2">GND</text>
<text x="30" y="261.3">- Changed LED for Vf of 2.2V and</text>
<text x="30" y="265.6">changed LED resistors for best</text>
<text x="30" y="269.8">result (20mA)</text>
</g>
<g font-size="4.2" fill="#00f">
<text x="392.5" y="265.7">v3</text>
<text x="310.9" y="275.2">yve.</text>
<text x="304" y="283">2020-09-18</text>
</g>
<g font-size="3.9" fill="#00f">
<text x="219.4" y="17.2">TX</text>
<text x="219.4" y="20.7">RX</text>
<text x="111.9" y="59.6">RTS</text>
<text x="193.1" y="99.4">SCK</text>
<text x="190.9" y="102.9">MOSI</text>
<text x="190.9" y="106.5">MISO</text>
<text x="314.3" y="105.9">SCL_H</text>
<text x="314.3" y="102.4">SDA_H</text>
<text x="332.6" y="151.8">SDA_L</text>
<text x="332.6" y="155.3">SCL_L</text>
<text x="187.3" y="158.9">SCL_H</text>
<text x="12.7" y="165.9">SDA_L</text>
<text x="80.9" y="166">SDA_H</text>
<text x="99.1" y="165.9">SCL_L</text>
<text x="167.4" y="166">SCL_H</text>
<text x="187.3" y="162.4">SDA_H</text>
<text x="107.5" y="191.1">RTS</text>
<text x="178.2" y="219.4">RESET</text>
<text x="327.9" y="227.7">RESET</text>
<text x="376.4" y="227.1">TX</text>
<text x="331.1" y="231.2">SCK</text>
<text x="376.4" y="230.6">RX</text>
<text x="330.4" y="238.7">MISO</text>
<text x="330.5" y="235.2">MOSI</text>
<text x="375.5" y="234.8">SDA_H</text>
<text x="376.1" y="238.3">SCL_H</text>
</g>
<g font-size="3.9" fill="#800">
<text x="250.5" y="261">TITLE:</text>
<text x="379.1" y="265.7">REV:</text>
<text x="287.4" y="275.2">Company:</text>
<text x="378.7" y="275.8">Sheet: 1/1</text>
<text x="287.4" y="282.9">Date:</text>
<text x="336.4" y="282.9">Draw</text>
<text x="346.6" y="282.9">n By: yilverdeja</text>
</g>
<g font-size="3.2" fill="#800">
<text x="41.6" y="6.8">1</text>
<text x="110.8" y="6.8">2</text>
<text x="179.9" y="6.8">3</text>
<text x="249.1" y="6.8">4</text>
<text x="318.2" y="6.8">5</text>
<text x="4.1" y="41.9">A</text>
<text x="405.9" y="41.9">A</text>
<text x="4.1" y="111.1">B</text>
<text x="405.9" y="111.1">B</text>
<text x="4.1" y="180.2">C</text>
<text x="405.9" y="180.2">C</text>
<text x="4.1" y="249.3">D</text>
<text x="405.9" y="249.3">D</text>
<text x="41.6" y="287.6">1</text>
<text x="110.8" y="287.6">2</text>
<text x="179.9" y="287.6">3</text>
<text x="249.1" y="287.6">4</text>
<text x="318.2" y="287.6">5</text>
</g>
<g font-size="3.2" fill="#000080">
<text x="248.8" y="23">U1</text>
<text x="112.5" y="29.4">U2</text>
<text x="190.2" y="27.8">1k</text>
<text x="190.2" y="24.6">R3</text>
<text x="248.8" y="25.9">ATMEGA2560-16AU</text>
<text x="50.7" y="31.8">USB1</text>
<text x="112.5" y="32.4">CH330N</text>
<text x="190.2" y="38.8">R4</text>
<text x="190.5" y="42.3">1k</text>
<text x="318.2" y="47.7">R9</text>
<text x="341.1" y="47.7">R10</text>
<text x="158.7" y="52.5">10u</text>
<text x="158.8" y="49.3">C3</text>
<text x="178.2" y="52.5">0.1u</text>
<text x="178.2" y="49.3">C4</text>
<text x="318.2" y="50.6">140</text>
<text x="341.1" y="50.6">56</text>
<text x="319.3" y="65.3">LED1</text>
<text x="342.2" y="65.3">LED2</text>
<text x="114.3" y="88.2">U3</text>
<text x="114.3" y="91.2">AP2112K-3.3TRG1</text>
<text x="335.3" y="93.4">DISP1</text>
<text x="68.8" y="101.9">10u</text>
<text x="68.8" y="98.7">C5</text>
<text x="82.9" y="101.9">0.1u</text>
<text x="82.9" y="98.7">C6</text>
<text x="149.9" y="101.9">10u</text>
<text x="149.9" y="98.7">C7</text>
<text x="165.8" y="101.9">0.1u</text>
<text x="165.8" y="98.7">C8</text>
<text x="335.3" y="96.6">OLED_0.96_I2C_128x64</text>
<text x="308.4" y="137.6">H2</text>
<text x="44.8" y="153.5">R5</text>
<text x="67.7" y="153.5">R6</text>
<text x="131.2" y="153.5">R8</text>
<text x="154.2" y="153.5">R7</text>
<text x="44.8" y="156.4">10k</text>
<text x="67.7" y="156.4">10k</text>
<text x="131.2" y="156.4">10k</text>
<text x="154.2" y="156.4">10k</text>
<text x="50.7" y="172.6">Q1</text>
<text x="137.2" y="172.6">Q2</text>
<text x="50.7" y="175.9">BSS13</text>
<text x="137.2" y="175.9">BSS13</text>
<text x="137.2" y="185.5">0.1u</text>
<text x="137.2" y="182.3">C9</text>
<text x="322.8" y="197.5">C12</text>
<text x="338.7" y="197.5">C11</text>
<text x="129.5" y="202.9">R1</text>
<text x="144.6" y="201.1">SW1</text>
<text x="179.6" y="201">D1</text>
<text x="200" y="201.1">R2</text>
<text x="322.8" y="200.7">10u</text>
<text x="338.7" y="200.7">0.1u</text>
<text x="129.5" y="205.8">1k</text>
<text x="200" y="204.1">1k</text>
<text x="309.2" y="213.4">C10</text>
<text x="356" y="215.2">H1</text>
<text x="167.2" y="220.8">22p</text>
<text x="167.2" y="217.8">C1</text>
<text x="309" y="216.9">0.1u</text>
<text x="167.2" y="231.9">C2</text>
<text x="190.6" y="232.9">X1</text>
<text x="167.2" y="234.9">22p</text>
<text x="190.1" y="235.8">16MHz</text>
</g>
<g font-size="3.2" fill="#00f">
<text x="211.1" y="33.8">3</text>
<text x="211.1" y="30.3">2</text>
<text x="216.3" y="35.2">PE1 (TXD0)</text>
<text x="216.3" y="31.7">PE0 (RXD0PCINT8)</text>
<text x="266.1" y="35.2">PF1 (ADC1)</text>
<text x="266.1" y="31.7">PF0 (ADC0)</text>
<text x="287.9" y="33.8">96</text>
<text x="287.9" y="30.3">97</text>
<text x="52.2" y="38.7">VBUS</text>
<text x="63.5" y="37.3">1</text>
<text x="63.5" y="40.9">2</text>
<text x="101.9" y="37.3">1</text>
<text x="101.9" y="40.9">2</text>
<text x="105.4" y="39.1">UD+</text>
<text x="119.7" y="39.1">V3</text>
<text x="125.4" y="40.9">7</text>
<text x="125.4" y="37.3">8</text>
<text x="211.1" y="40.9">5</text>
<text x="211.1" y="37.3">4</text>
<text x="216.3" y="38.7">PE2 (XCK0AIN0)</text>
<text x="266.1" y="38.7">PF2 (ADC2)</text>
<text x="287.9" y="37.3">95</text>
<text x="287.9" y="40.9">94</text>
<text x="56" y="45.8">D+</text>
<text x="57.1" y="42.3">D-</text>
<text x="63.5" y="44.4">3</text>
<text x="63.5" y="47.9">4</text>
<text x="101.9" y="47.9">4</text>
<text x="105.4" y="42.6">UD-</text>
<text x="117.1" y="42.6">RXD</text>
<text x="117.4" y="46.1">TXD</text>
<text x="125.4" y="44.4">6</text>
<text x="211.1" y="44.4">6</text>
<text x="211.1" y="47.9">7</text>
<text x="216.3" y="45.8">PE4 (OC3BINT4)</text>
<text x="216.3" y="42.3">PE3 (OC3AAIN1)</text>
<text x="259.7" y="45.8">PF4 (ADC4TCK)</text>
<text x="266.1" y="42.3">PF3 (ADC3)</text>
<text x="287.9" y="44.4">93</text>
<text x="287.9" y="47.9">92</text>
<text x="53.7" y="52.8">GND</text>
<text x="57.3" y="49.3">ID</text>
<text x="63.5" y="51.4">5</text>
<text x="105.4" y="49.7">RTS#</text>
<text x="211.1" y="51.4">8</text>
<text x="216.3" y="49.3">PE5 (OC3CINT5)</text>
<text x="216.3" y="52.8">PE6 (T3INT6)</text>
<text x="259.2" y="52.8">PF6 (ADC6TDO)</text>
<text x="259.3" y="49.3">PF5 (ADC5TMS)</text>
<text x="287.9" y="51.4">91</text>
<text x="50.8" y="59.1" transform="rotate(-90 50.8 59.1)">6</text>
<text x="52.2" y="54.6" transform="rotate(-90 52.2 54.6)">6</text>
<text x="211.1" y="55">9</text>
<text x="216.3" y="56.4">PE7 (CLKOICP3INT7)</text>
<text x="260.4" y="56.4">PF7 (ADC7TDI)</text>
<text x="287.9" y="55">90</text>
<text x="209" y="65.5">13</text>
<text x="209" y="62">12</text>
<text x="216.3" y="63.4">PH0 (RXD2)</text>
<text x="251.9" y="63.4">PK0 (ADC8PCINT16)</text>
<text x="287.9" y="65.5">88</text>
<text x="287.9" y="62">89</text>
<text x="209" y="69.1">14</text>
<text x="216.3" y="70.5">PH2 (XCK2)</text>
<text x="216.3" y="67">PH1 (TXD2)</text>
<text x="249.9" y="70.5">PK2 (ADC10PCINT18)</text>
<text x="251.9" y="67">PK1 (ADC9PCINT17)</text>
<text x="287.9" y="69.1">87</text>
<text x="209" y="72.6">15</text>
<text x="209" y="76.1">16</text>
<text x="216.3" y="74">PH3 (OC4A)</text>
<text x="216.3" y="77.5">PH4 (OC4B)</text>
<text x="249.9" y="77.5">PK4 (ADC12PCINT20)</text>
<text x="249.9" y="74">PK3 (ADC11PCINT19)</text>
<text x="287.9" y="76.1">85</text>
<text x="287.9" y="72.6">86</text>
<text x="209" y="79.7">17</text>
<text x="209" y="83.2">18</text>
<text x="216.3" y="81.1">PH5 (OC4C)</text>
<text x="249.9" y="81.1">PK5 (ADC13PCINT21)</text>
<text x="287.9" y="79.7">84</text>
<text x="287.9" y="83.2">83</text>
<text x="209" y="86.7">27</text>
<text x="216.3" y="84.6">PH6 (OC2B)</text>
<text x="216.3" y="88.1">PH7 (T4)</text>
<text x="249.9" y="84.6">PK6 (ADC14PCINT22)</text>
<text x="249.9" y="88.1">PK7 (ADC15PCINT23)</text>
<text x="287.9" y="86.7">82</text>
<text x="100.1" y="95.5">1</text>
<text x="130.7" y="95.5">5</text>
<text x="209" y="93.8">19</text>
<text x="216.3" y="95.2">PB0 (SS#PCINT0)</text>
<text x="268" y="95.2">PA0 (AD0)</text>
<text x="287.9" y="93.8">78</text>
<text x="100.1" y="99.1">2</text>
<text x="103.6" y="97.3">VIN</text>
<text x="103.6" y="100.8">GND</text>
<text x="120.3" y="97.3">VOUT</text>
<text x="209" y="100.8">21</text>
<text x="209" y="97.3">20</text>
<text x="216.3" y="98.7">PB1 (SCKPCINT1)</text>
<text x="268" y="98.7">PA1 (AD1)</text>
<text x="287.9" y="97.3">77</text>
<text x="287.9" y="100.8">76</text>
<text x="100.1" y="102.6">3</text>
<text x="103.6" y="104.4">EN</text>
<text x="124.6" y="104.4">NC</text>
<text x="130.7" y="102.6">4</text>
<text x="209" y="104.4">22</text>
<text x="209" y="107.9">23</text>
<text x="216.3" y="102.2">PB2 (MOSIPCINT2)</text>
<text x="216.3" y="105.8">PB3 (MISOPCINT3)</text>
<text x="268" y="105.8">PA3 (AD3)</text>
<text x="268" y="102.2">PA2 (AD2)</text>
<text x="287.9" y="107.9">74</text>
<text x="287.9" y="104.4">75</text>
<text x="209" y="111.4">24</text>
<text x="216.3" y="112.8">PB5 (OC1APCINT5)</text>
<text x="216.3" y="109.3">PB4 (OC2APCINT4)</text>
<text x="268" y="109.3">PA4 (AD4)</text>
<text x="268" y="112.8">PA5 (AD5)</text>
<text x="287.9" y="111.4">73</text>
<text x="209" y="114.9">25</text>
<text x="209" y="118.5">26</text>
<text x="216.3" y="116.3">PB6 (OC1BPCINT6)</text>
<text x="216.3" y="119.9">PB7 (OC0AOC1CPCINT7)</text>
<text x="268" y="119.9">PA7 (AD7)</text>
<text x="268" y="116.3">PA6 (AD6)</text>
<text x="287.9" y="118.5">71</text>
<text x="287.9" y="114.9">72</text>
<text x="209" y="125.5">35</text>
<text x="287.9" y="125.5">79</text>
<text x="209" y="129">36</text>
<text x="216.3" y="126.9">PL0 (ICP4)</text>
<text x="216.3" y="130.5">PL1 (ICP5)</text>
<text x="261.5" y="130.5">PJ6 (PCINT15)</text>
<text x="279.3" y="126.9">PJ7</text>
<text x="287.9" y="129">69</text>
<text x="209" y="132.6">37</text>
<text x="209" y="136.1">38</text>
<text x="216.3" y="134">PL2 (T5)</text>
<text x="216.3" y="137.5">PL3 (OC5A)</text>
<text x="261.5" y="134">PJ5 (PCINT14)</text>
<text x="261.5" y="137.5">PJ4 (PCINT13)</text>
<text x="287.9" y="132.6">68</text>
<text x="287.9" y="136.1">67</text>
<text x="209" y="139.6">39</text>
<text x="209" y="143.2">40</text>
<text x="216.3" y="141">PL4 (OC5B)</text>
<text x="261.5" y="141">PJ3 (PCINT12)</text>
<text x="287.9" y="139.6">66</text>
<text x="287.9" y="143.2">65</text>
<text x="314.1" y="143.2">6</text>
<text x="209" y="146.7">41</text>
<text x="216.3" y="144.6">PL5 (OC5C)</text>
<text x="216.3" y="148.1">PL6</text>
<text x="252.9" y="144.6">PJ2 (XCK3PCINT11)</text>
<text x="252.9" y="148.1">PJ1 (TXD3PCINT10)</text>
<text x="287.9" y="146.7">64</text>
<text x="310.6" y="148.4">5</text>
<text x="310.6" y="144.9">6</text>
<text x="314.1" y="146.7">5</text>
<text x="209" y="150.2">42</text>
<text x="216.3" y="151.6">PL7</text>
<text x="254.7" y="151.6">PJ0 (RXD3PCINT9)</text>
<text x="287.9" y="150.2">63</text>
<text x="310.6" y="155.5">3</text>
<text x="310.6" y="152">4</text>
<text x="314.1" y="153.7">3</text>
<text x="314.1" y="150.2">4</text>
<text x="209" y="160.8">44</text>
<text x="209" y="157.3">43</text>
<text x="216.3" y="158.7">PD0 (SCLINT0)</text>
<text x="268.3" y="158.7">PC7 (A15)</text>
<text x="287.9" y="160.8">59</text>
<text x="287.9" y="157.3">60</text>
<text x="310.6" y="159">2</text>
<text x="314.1" y="160.8">1</text>
<text x="314.1" y="157.3">2</text>
<text x="209" y="164.3">45</text>
<text x="209" y="167.9">46</text>
<text x="216.3" y="165.7">PD2 (RXD1INT2)</text>
<text x="216.3" y="162.2">PD1 (SDAINT1)</text>
<text x="268.3" y="165.7">PC5 (A13)</text>
<text x="268.3" y="162.2">PC6 (A14)</text>
<text x="287.9" y="167.9">57</text>
<text x="287.9" y="164.3">58</text>
<text x="310.6" y="162.6">1</text>
<text x="209" y="171.4">47</text>
<text x="216.3" y="169.3">PD3 (TXD1INT3)</text>
<text x="216.3" y="172.8">PD4 (ICP1)</text>
<text x="268.3" y="172.8">PC3 (A11)</text>
<text x="268.3" y="169.3">PC4 (A12)</text>
<text x="287.9" y="171.4">56</text>
<text x="209" y="174.9">48</text>
<text x="209" y="178.4">49</text>
<text x="216.3" y="176.3">PD5 (XCK1)</text>
<text x="216.3" y="179.8">PD6 (T1)</text>
<text x="268.3" y="176.3">PC2 (A10)</text>
<text x="270.4" y="179.8">PC1 (A9)</text>
<text x="287.9" y="178.4">54</text>
<text x="287.9" y="174.9">55</text>
<text x="209" y="182">50</text>
<text x="216.3" y="183.4">PD7 (T0)</text>
<text x="270.4" y="183.4">PC0 (A8)</text>
<text x="287.9" y="182">53</text>
<text x="211.1" y="189">1</text>
<text x="216.3" y="190.4">PG5 (OC0B)</text>
<text x="209" y="196.1">28</text>
<text x="209" y="192.5">29</text>
<text x="216.3" y="197.5">PG3 (TOSC2)</text>
<text x="216.3" y="194">PG4 (TOSC1)</text>
<text x="209" y="203.1">52</text>
<text x="209" y="199.6">70</text>
<text x="216.3" y="201">PG2 (ALE)</text>
<text x="144.3" y="208.8" transform="rotate(-90 144.3 208.8)">2</text>
<text x="151.3" y="208.8" transform="rotate(-90 151.3 208.8)">4</text>
<text x="209" y="206.7">51</text>
<text x="216.3" y="208.1">PG0 (WR#)</text>
<text x="216.3" y="204.5">PG1 (RD#)</text>
<text x="276.5" y="215.1">AREF</text>
<text x="287.9" y="213.7">98</text>
<text x="144.3" y="217.8" transform="rotate(-90 144.3 217.8)">1</text>
<text x="151.3" y="217.8" transform="rotate(-90 151.3 217.8)">3</text>
<text x="209" y="217.2">30</text>
<text x="216.3" y="218.7">RESET#</text>
<text x="352.8" y="220.4">1</text>
<text x="361.3" y="220.4">2</text>
<text x="209" y="224.3">34</text>
<text x="209" y="227.8">33</text>
<text x="216.3" y="225.7">XTAL1</text>
<text x="352.8" y="223.9">3</text>
<text x="352.8" y="227.5">5</text>
<text x="361.3" y="223.9">4</text>
<text x="361.3" y="227.5">6</text>
<text x="216.3" y="229.2">XTAL2</text>
<text x="352.8" y="231">7</text>
<text x="361.3" y="231">8</text>
<text x="352.8" y="234.5">9</text>
<text x="352.8" y="238.1">11</text>
<text x="359.3" y="234.5">10</text>
<text x="359.3" y="238.1">12</text>
</g>
<g font-size="3.2">
<text x="101.9" y="44.4">3</text>
<text x="105.4" y="46.1">GND</text>
<text x="334.7" y="111.4">1</text>
<text x="338.2" y="113.2">GND</text>
<text x="287.9" y="220.8">99</text>
<text x="277.4" y="225.7">GND</text>
<text x="277.4" y="222.2">GND</text>
<text x="287.9" y="224.3">81</text>
<text x="287.9" y="227.8">62</text>
<text x="277.4" y="232.8">GND</text>
<text x="277.4" y="229.2">GND</text>
<text x="287.9" y="231.4">32</text>
<text x="277.4" y="236.3">GND</text>
<text x="287.9" y="234.9">11</text>
</g>
<g font-size="3.2" fill="#f00">
<text x="125.4" y="47.9">5</text>
<text x="117.3" y="49.7">VCC</text>
<text x="278.1" y="190.4">VCC</text>
<text x="287.9" y="189">80</text>
<text x="278.1" y="197.5">VCC</text>
<text x="278.1" y="194">VCC</text>
<text x="287.9" y="196.1">31</text>
<text x="287.9" y="192.5">61</text>
<text x="278.1" y="201">VCC</text>
<text x="287.9" y="199.6">10</text>
<text x="275.9" y="208.1">AVCC</text>
<text x="287.9" y="206.7">100</text>
</g>
<g font-size="3.2" fill="#309">
<text x="334.7" y="100.8">4</text>
<text x="334.7" y="104.4">3</text>
<text x="338.2" y="106.1">SCL</text>
<text x="338.2" y="102.6">SDA</text>
</g>
<g font-size="3.2" fill="#c00">
<text x="334.7" y="107.9">2</text>
<text x="338.2" y="109.6">VCC</text>
</g>
<text font-size="2.5" fill="#000080" x="176.8" y="204.4">1N4148WS</text>
</svg>
